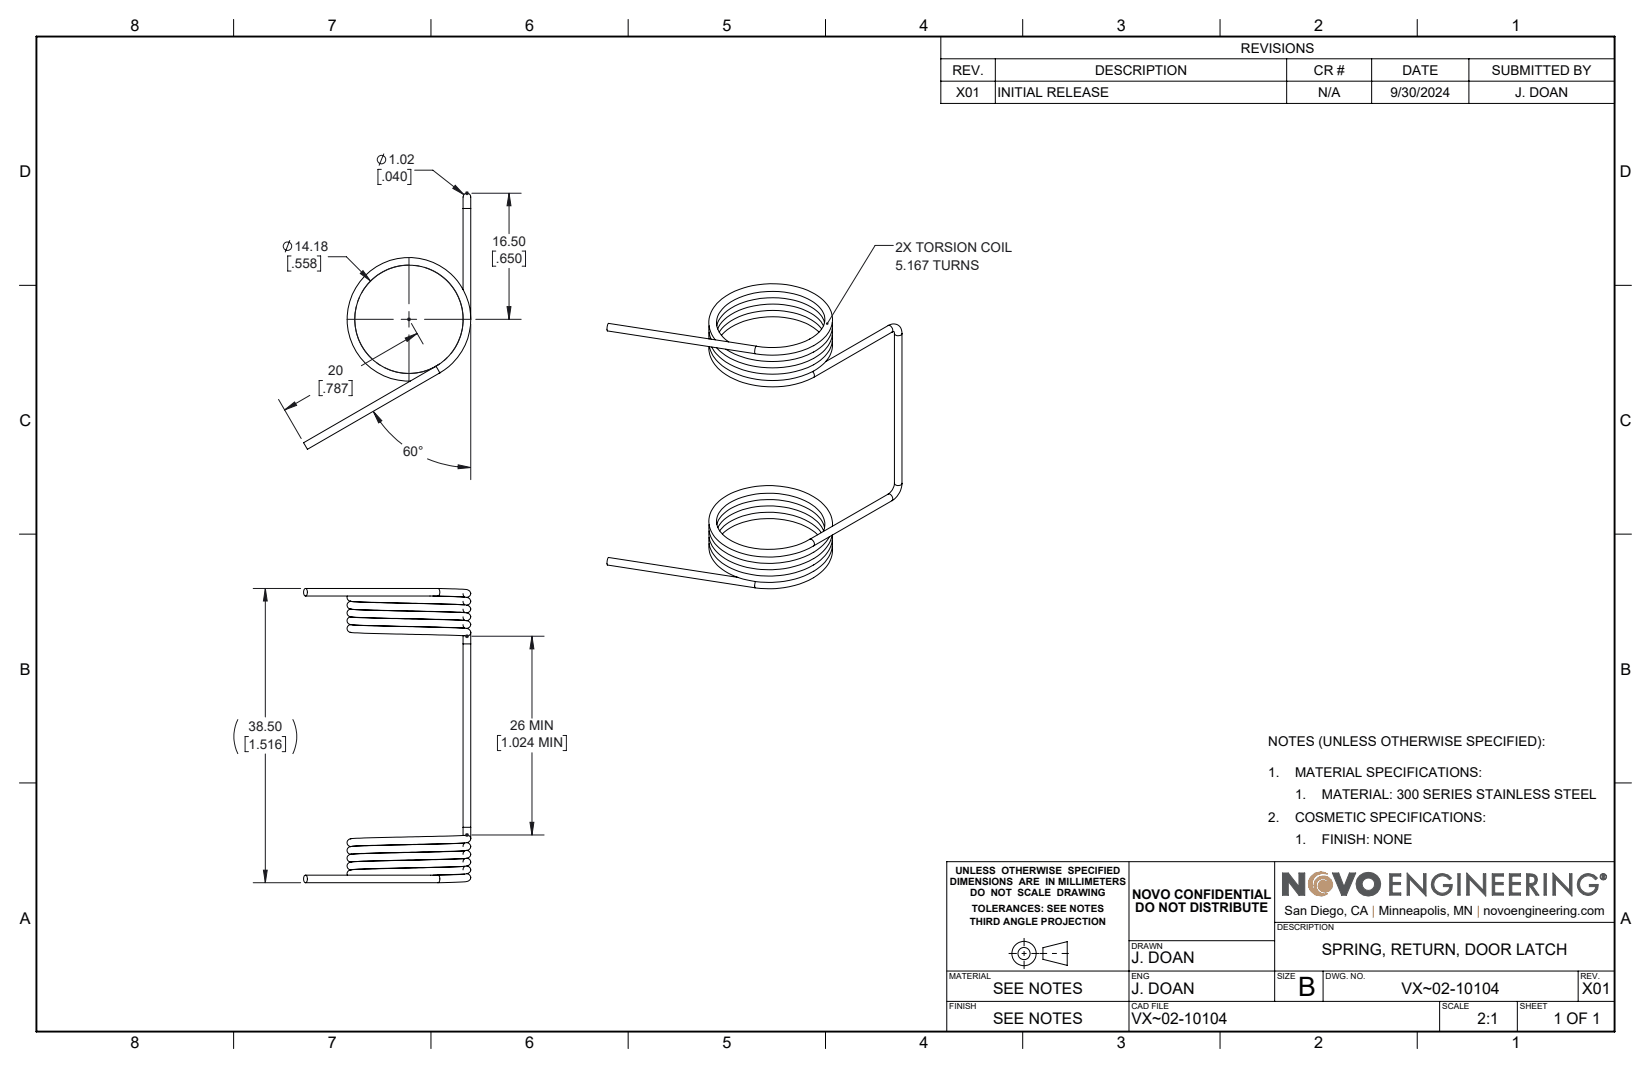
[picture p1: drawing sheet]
<svg xmlns="http://www.w3.org/2000/svg" width="432mm" height="279mm" viewBox="0 0 432 279" stroke-linecap="round" stroke-linejoin="round" font-family="sans-serif">
<g fill="none" stroke="#000" stroke-width=".26">
<path d="M61.1 5.1v4.5M112.7 5.1v4.5M164.3 5.1v4.5M215.9 5.1v4.5M267.5 5.1v4.5M319.1 5.1v4.5M370.7 5.1v4.5M121.1 54.5v-2.3a1.13 1.13 0 0 1 .4-1.4 1.13 1.13 0 0 1 1.5 .2l.1 3.5M121.1 54.5h2M121.1 54.5v21.3M123.1 54.5v29M5.1 74.6h4.4"/>
<path d="M422.3 74.6h4.4M114 95.8l-34.6 20 1 1.7 34.6-20M114 95.8l1 1.7M114.8 95.3a14.2 14.2 0 0 1-21.7-9.4 14.2 14.2 0 0 1 17.2-16.2 14.2 14.2 0 0 1 8 22.3 14.2 14.2 0 0 1-4.3 3.8M115 97.5a16.2 16.2 0 0 0 2.3-26.4 16.2 16.2 0 0 0-25.6 7.1 16.2 16.2 0 0 0 15.6 21.5M115.3 97.4l-.5 .2M121.1 83.5v.2M185.4 90.7a9 9 0 0 0 5.6 8 25 25 0 0 0 21.8 0M185.5 86.9v1.6M185.5 85.2l-.1 1.3 .6 2.2M187.1 88.9a6.9 6.9 0 0 1 .9-10 21.7 21.7 0 0 1 16.4-4.6 16.7 16.7 0 0 1 11.9 5.3 6.4 6.4 0 0 1-1.1 9.2 20.3 20.3 0 0 1-14.5 4.1l-3.2-.4M189.8 91.4a24.5 24.5 0 0 0 23 .7"/>
<path d="M190.6 89.5a5.7 5.7 0 0 1-2.6-7.3 11.7 11.7 0 0 1 7.6-5.1 21.9 21.9 0 0 1 17.2 2 5.2 5.2 0 0 1 2.7 5.9l-.4 .7a10.3 10.3 0 0 1-6.6 4.3 23.7 23.7 0 0 1-10.7 .6M197.8 90.6l-38.7-6-.3 .7v1.3l38.7 5.9M197.8 90.6l-.4 .7 .1 1.2M212.5 97.2a1.17 1.17 0 0 1 .3 1.5M214.2 86.9a15.2 15.2 0 0 0-9.2-3.9 20.4 20.4 0 0 0-15.5 3.9l-.8 .8M214.9 86.1a12.2 12.2 0 0 0-8.4-4.5 21.5 21.5 0 0 0-16.3 3l-1.3 1.2-.8 1.1M215.4 85.2l-.2-.2a9.1 9.1 0 0 0-5.2-4.1 23.1 23.1 0 0 0-18.9 1.4l-1.6 1.2a6.2 6.2 0 0 0-1.8 2.6M215.7 84.4l-.2-.3a7.8 7.8 0 0 0-4.8-4.5 23 23 0 0 0-19.6 1.1 7.4 7.4 0 0 0-3.6 4.5M217.7 87.7a7.2 7.2 0 0 1-4 7.1 23.9 23.9 0 0 1-24.8-.8l-1.6-1.5-1.1-1.7M217.7 89.4a7.2 7.2 0 0 1-4 7.1 24 24 0 0 1-24.8-.8 9.2 9.2 0 0 1-3.4-5M217.7 86.1a7.4 7.4 0 0 1-4 7.1 24.3 24.3 0 0 1-18 2.3 15.9 15.9 0 0 1-8.3-4.5M217.7 84.4a7.4 7.4 0 0 1-4 7.1l-.9 .6"/>
<path d="M232.3 85.2a2.25 2.25 0 0 1 2.5-.2 2.25 2.25 0 0 1 1.1 2.2M232.3 85.2a1.16 1.16 0 0 1 1 1.7M232.3 85.2l-16.4 9.4M233.3 86.9l.5-.2 .1 .5M233.3 86.9l-20.5 11.8M233.9 87.2a1.11 1.11 0 0 0 2 0M233.9 87.2v39.2M235.9 87.2v39.2M5.1 139.7h4.4M185.5 138.9a7.4 7.4 0 0 0 4.2 7.3 24.4 24.4 0 0 0 24.1-.7 9.1 9.1 0 0 0 3.8-5.5M185.5 137.2a7.5 7.5 0 0 0 4.2 7.3 24.4 24.4 0 0 0 23.1 0M187.5 137.2a7.2 7.2 0 0 1 4.6-4.7 22.1 22.1 0 0 1 21 1.8 6.6 6.6 0 0 1 2.6 3.7"/>
<path d="M187.7 138a9 9 0 0 1 5.4-4.2 22.9 22.9 0 0 1 19.3 1.6 7.7 7.7 0 0 1 3 3.5M188.2 138.9a13.6 13.6 0 0 1 9.5-4.7 20 20 0 0 1 16.4 4.3l.7 .8M188.9 139.7a16.9 16.9 0 0 1 11.8-4 18.9 18.9 0 0 1 13.2 4.2M215.3 139a5.3 5.3 0 0 0-2.2-6.4 21.8 21.8 0 0 0-23.1-.5 4.7 4.7 0 0 0-1.7 7 14.6 14.6 0 0 0 10.6 4.6 22.2 22.2 0 0 0 12.9-2.6M217.7 140a8 8 0 0 1-3.9 7.1l-1 .7M217.7 137.7a7.3 7.3 0 0 0-2.9-6.3 22.7 22.7 0 0 0-18.2-4 14.5 14.5 0 0 0-10.2 5.7 6.7 6.7 0 0 0 2.5 9.2 23.9 23.9 0 0 0 23.9 .5M232.3 129.3a1.14 1.14 0 0 1 1 1.7M232.3 129.3l-20.5 11.8M233.3 131l-20.5 11.8M233.9 126.4a3.9 3.9 0 0 1-1.6 2.9M233.9 126.4a1.11 1.11 0 0 0 2 0M235.9 126.4a5.6 5.6 0 0 1-2.6 4.6"/>
<path d="M422.3 139.7h4.4M79.7 154a.77 .77 0 0 1 .7 .4 .77 .77 0 0 1 0 .8l-.3 .7a.77 .77 0 0 1-.7-.4 .77 .77 0 0 1 0-.8zM79.9 154h34.6M90.8 155.9a1.09 1.09 0 0 0 1.2 1.5M91.6 159.3l2.5 .2 27.5 .7-.4-.4-.1-.5M91.6 157.3l2.5 .2 27.4 .7-.3-.4-.1-.5M91.7 159.3l-.1 .1M91.7 157.3h-.1M91.7 159.3a1.02 1.02 0 0 0-.9 1.1 1.02 1.02 0 0 0 1 1M91.7 157.3a1.02 1.02 0 0 0-.9 1.1 1.02 1.02 0 0 0 1 .9M91.8 159.4l16.1 .5a110.4 110.4 0 0 1 14.6 .6l.6 .9M92 157.3l28.3 .9a3.3 3.3 0 0 1 2.5 .5 .95 .95 0 0 1 .2 1.1 .95 .95 0 0 1-.9 .5"/>
<path d="M113.2 155.9l1.3 .1M114.5 156l5.8 .1a3.3 3.3 0 0 1 2.5 .6l.3 .6M114.5 154l5.7 .1a3.2 3.2 0 0 1 2.6 .5l.3 .7M114.5 154a1.23 1.23 0 0 1 0 1.9h-34.6M121.1 155.3l.1 .5 .4 .4-7.1-.3M123.1 157.3a1.08 1.08 0 0 1-1 1M123.1 155.2a1.08 1.08 0 0 1-1 1.1M185.5 140.5a7.4 7.4 0 0 0 4.2 7.3 24.5 24.5 0 0 0 23.1 0M193 151.1l-33.9-5.3-.4 1.3 .1 .7 38.7 6M197.6 152.1l-.2 .9 .1 .8M211.8 141.1a1.16 1.16 0 0 1 1 1.7M216.9 140.5a11.1 11.1 0 0 1-4.1 4"/>
<path d="M217.7 141.4a7.9 7.9 0 0 1-3.9 7.4 24.2 24.2 0 0 1-24.1 .7 7.5 7.5 0 0 1-4.2-7.3M217.7 143a7.9 7.9 0 0 1-3.9 7.5 23.9 23.9 0 0 1-16.3 3.3M91.6 163.4l2.5 .2 27.4 .7-.3-.4-.1-.5M91.6 161.3l6.4 .4 23.6 .6-.4-.4-.1-.5M91.6 165.4l3.7 .3 26.3 .6M91.7 161.4h-.1M91.7 163.4h-.1M91.7 161.4a1.01 1.01 0 0 0-.9 1.1 1.01 1.01 0 0 0 1 .9M91.7 163.4a1.02 1.02 0 0 0-.9 1.1 1.02 1.02 0 0 0 1 1M91.8 161.4l16.1 .5a110.2 110.2 0 0 1 14.6 .6l.1 .1a.96 .96 0 0 1 .5 1.1 .96 .96 0 0 1-1 .7M92 163.4l28.3 .9a2.95 2.95 0 0 1 2.5 .5l.3 .7M121.1 166.3v2.2"/>
<path d="M121.1 168.5h2M121.1 168.5v47.9M123.1 161.3a1.16 1.16 0 0 1-1 1.1M123.1 165.5v3M123.1 165.4a1.01 1.01 0 0 1-1.5 .9M123.1 168.5v47.9M5.1 204.8h4.4M91.8 219.4a1.02 1.02 0 0 0-1 1 1.02 1.02 0 0 0 .9 1.1M121.1 216.4v2.2M121.1 216.4h2M121.6 218.5l-26.3 .7-3.7 .3M121.6 218.6a1.02 1.02 0 0 1 1.5 .8"/>
<path d="M123.1 219.4a1.58 1.58 0 0 1-1.9 1.2l-29.2 .8M123.1 216.4v3M422.3 204.8h4.4M79.7 229h.1a1.15 1.15 0 0 1 0 1.9 1.37 1.37 0 0 1-.1-1.9zM79.9 229h34.6M79.9 230.9h34.6M91.6 223.5h.1M91.6 225.5h.1M91.6 227.5l.1 .1M91.6 221.4l.1 .1M91.8 221.5a1.01 1.01 0 0 0-1 .9 1.01 1.01 0 0 0 .9 1.1M91.8 223.5a1.02 1.02 0 0 0-1 1 1.02 1.02 0 0 0 .9 1"/>
<path d="M92 225.5a1.05 1.05 0 0 0-1.2 .9 1.05 1.05 0 0 0 .9 1.1M121.1 221.5l.1-.5 .3-.4-27.4 .7-2.5 .2M121.1 223.5l.1-.5 .4-.4-25 .6-5 .4M121.1 225.5l.1-.5 .4-.4-27.5 .8-2.5 .2M121.1 227.6l.1-.5 .4-.4-27.5 .7-2.5 .2M121.5 228.7l-7 .3a1.17 1.17 0 0 1 0 1.9M122.1 222.5a1.08 1.08 0 0 1 1 1.2 1.08 1.08 0 0 1-1.4 .9l-29.7 .9M122.1 226.6a.99 .99 0 0 1 1 .9 .99 .99 0 0 1-.9 1l-9 .5M122.1 224.5a1.16 1.16 0 0 1 1 1.1M122.1 228.6a1.16 1.16 0 0 1 1 1M122.1 220.5a1.16 1.16 0 0 1 1 1M123.1 221.5a1.58 1.58 0 0 1-1.9 1.1l-29.4 .8"/>
<path d="M123.1 225.5a1.59 1.59 0 0 1-2 1.2l-28.4 .7a1.56 1.56 0 0 0-1.9 1.3v.3M123.1 229.6a1.59 1.59 0 0 1-2 1.1l-6.6 .2M295.3 225.4v44.5M333.4 225.4v36.6M422.3 225.4h-174.7v44.5M247.6 254h174.7M272.8 247.9l6.3-1.6v6.3l-6.3-1.6zM295.3 246.1h38.1M333.4 241.3h88.9M346 254v8M412.7 254v8M61.1 269.9v4.4"/>
<path d="M112.7 269.9v4.4M164.3 269.9v4.4M215.9 269.9v4.4M247.6 262h174.7M267.5 269.9v4.4M319.1 269.9v4.4M370.7 269.9v4.4M376.5 262v7.9M396.8 262v7.9"/>
<circle cx="267.8" cy="249.5" r="1.59"/>
<circle cx="267.8" cy="249.5" r="3.2"/>
</g>
<path d="M342.7 229.6a3.1 3.1 0 0 1 4.5-.9 2.82 2.82 0 0 0-3.9 1.7 2.82 2.82 0 0 0 2.3 3.6 2.45 2.45 0 0 1-1.1-4.2 2.45 2.45 0 0 1 4 1.5 1.88 1.88 0 0 1-1.9 2.1 1.88 1.88 0 0 1-1.8-2.2l.6-.7a1.82 1.82 0 0 1 2.4 1.5 1.89 1.89 0 0 0-2.6-2 1.89 1.89 0 0 0-.3 3.3l.7 .4 .8 .2 .8-.1a3.2 3.2 0 0 1-4-.2 3.2 3.2 0 0 1-.5-4z" fill="none" stroke="#f78d2a" stroke-width=".26"/>
<g fill="none" stroke="#555759" stroke-width=".26">
<path d="M335.4 228.4h1.5l2.8 3.6v-3.6h1.5v5.8h-1.5l-2.7-3.6-.1 3.6h-1.5zM339.7 232h.1M348.5 228.4h1.6l1.4 3.6 1.4-3.6h1.7l-2.5 5.8h-1.2zM363.5 228.6h2.9v.6h-2.3v1.7h2.2v.5h-2.2v2.2h2.3v.6h-2.9zM368 228.4l4.3 4.5v-4.3h.7v5.8l-4.4-4.5v4.3h-.6zM375.4 229.2a2.89 2.89 0 0 1 4.2 .5l-.5 .5a2.26 2.26 0 0 0-3.2-.7 2.26 2.26 0 0 0-.5 3.2 2.26 2.26 0 0 0 3.3 .4l.5-1.1h-1.7v-.6h2.3a2.79 2.79 0 0 1-3.4 2.8 2.79 2.79 0 0 1-1.8-4zM381.3 228.6h.6v5.6h-.6zM383.6 228.4l4.3 4.5v-4.3h.7v5.8l-4.4-4.5v4.3h-.6zM390.3 228.6h2.9v.6h-2.3v1.7h2.2v.5h-2.2v2.2h2.3v.6h-2.9zM394.8 228.6h2.9v.6h-2.3v1.7h2.2v.5h-2.2v2.2h2.3v.6h-2.9zM399.3 228.6a2.74 2.74 0 0 1 2.6 .8l.2 .8-.3 .9-.4 .4-.7 .2 1.8 2.5h-.8l-1.7-2.5h-.1v2.5h-.6zM399.9 229.2l1.1 .1a1.02 1.02 0 0 1 0 1.7l-1.1 .2z"/>
<path d="M403.8 228.6h.6v5.6h-.6zM406.2 228.4l4.3 4.5v-4.3h.6v5.8l-4.3-4.5v4.3h-.6zM413.6 229.2a2.89 2.89 0 0 1 4.2 .5l-.5 .5a2.27 2.27 0 0 0-3.2-.7 2.27 2.27 0 0 0-.5 3.2 2.27 2.27 0 0 0 3.2 .4l.5-1.1h-1.6v-.6h2.3a2.79 2.79 0 0 1-4 2.5 2.79 2.79 0 0 1-.4-4.7zM419 228.9l.6 .1 .1 .3-.2 .1 .2 .4h-.2l-.2-.4-.1 .4h-.2zM419.2 229l.3 .2-.3 .1z"/>
<circle cx="357.9" cy="231.3" r="1.64"/>
<circle cx="357.9" cy="231.3" r="3.2"/>
<circle cx="419.3" cy="229.4" r=".85"/>
<circle cx="419.3" cy="229.4" r=".71"/>
</g>
<path d="M279.5 249.4h-7.5" fill="none" stroke="#000" stroke-width=".26" stroke-dasharray="15.2 1.3 1.3 1.3" stroke-dashoffset="13.4" stroke-linecap="butt"/>
<path d="M263.8 249.4h8.1M267.8 245.4v8.1" fill="none" stroke="#000" stroke-width=".26" stroke-dasharray="15.2 1.3 1.3 1.3" stroke-dashoffset="13.1" stroke-linecap="butt"/>
<path d="M9.5 9.6h412.8v260.3h-412.8z" fill="none" stroke="#000" stroke-width=".5"/>
<path d="M343 229.1a3.2 3.2 0 0 1 4.2-.4 2.82 2.82 0 0 0-3.9 1.7 2.82 2.82 0 0 0 2.3 3.6 2.43 2.43 0 0 1-1.9-2.8 2.43 2.43 0 0 1 2.7-2 2.43 2.43 0 0 1 2.1 2.7 1.82 1.82 0 0 1-2.5 1.5 1.82 1.82 0 0 1-.9-2.7 1.73 1.73 0 0 1 2.7 1.3 1.9 1.9 0 0 0-2.6-2 1.9 1.9 0 0 0-.3 3.3l.8 .5h1.5a3.2 3.2 0 0 1-4.2-.4 3.2 3.2 0 0 1 0-4.3z" fill-rule="evenodd" fill="#f78d2a"/>
<path d="M335.4 228.4v5.8h1.5v-3.6l2.8 3.6h1.5v-5.8h-1.5v3.6l-2.8-3.6zM348.5 228.4l2.4 5.8h1.2l2.5-5.8h-1.7l-1.4 3.6-1.4-3.6zM355.6 229.1a3.1 3.1 0 0 0 .1 4.5 3.1 3.1 0 0 0 4.6-.3 3.1 3.1 0 0 0-.6-4.6 3.3 3.3 0 0 0-4.1 .4zM356.2 231.3a1.65 1.65 0 0 1 3.3 0 1.65 1.65 0 0 1-3.3 0zM363.5 228.6v5.6h2.9v-.6h-2.3v-2.2h2.2v-.5h-2.2v-1.7h2.3v-.6zM368 228.4v5.8h.6v-4.3l4.4 4.5v-5.8h-.7v4.3zM375.2 229.3a2.8 2.8 0 0 0 .6 4.7 2.8 2.8 0 0 0 4-2.5v-.1h-2.3v.6h1.7a2.14 2.14 0 0 1-2.7 1.6 2.14 2.14 0 0 1-1.5-2.7 2.25 2.25 0 0 1 1.8-1.8 2.25 2.25 0 0 1 2.3 1.1l.5-.5a2.92 2.92 0 0 0-4.4-.4zM381.3 228.6v5.6h.6v-5.6zM383.6 228.4v5.8h.6v-4.3l4.4 4.5v-5.8h-.7v4.3zM390.3 228.6v5.6h2.9v-.6h-2.3v-2.2h2.2v-.5h-2.2v-1.7h2.3v-.6zM394.8 228.6v5.6h2.9v-.6h-2.3v-2.2h2.2v-.5h-2.2v-1.7h2.3v-.6zM399.3 228.6v5.6h.6v-2.5h.1l1.7 2.5h.8l-1.8-2.5a1.58 1.58 0 0 0 1.4-1.9 1.58 1.58 0 0 0-2.1-1.2zM399.9 229.2h.7a1.01 1.01 0 0 1 .8 1.3 1.01 1.01 0 0 1-1.3 .7h-.2zM403.8 228.6v5.6h.6v-5.6zM406.2 228.4v5.8h.6v-4.3l4.3 4.5v-5.8h-.6v4.3zM413.3 229.4a2.79 2.79 0 0 0 .9 4.6 2.79 2.79 0 0 0 3.8-2.6h-2.3v.6h1.6a2.16 2.16 0 0 1-2.8 1.5 2.16 2.16 0 0 1-1.2-3.1 2.24 2.24 0 0 1 4-.2l.5-.5a2.89 2.89 0 0 0-4.5-.3zM419 228.9v.9h.2v-.4l.5 .4-.2-.4 .2-.4zM419.2 229l.3 .2-.3 .1zM418.5 229.4a.85 .85 0 0 0 1.7 0 .85 .85 0 0 0-1.7 0zM418.6 229.4a.71 .71 0 0 1 1.4 0 .71 .71 0 0 1-1.4 0z" fill-rule="evenodd" fill="#555759"/>
<g fill="none" stroke="#191924" stroke-width=".26">
<path d="M99.7 44.3h-.9v4h.9M100.4 40.2l-1.3 3.1M106.6 44.3h.9v4h-.9M108.4 44.5h4.8l8.1 6.4M119.1 48.5l2.2 2.4-2.9-1.6zM121.6 50.6h1M121.8 50.2l.7 .7M122.1 50v1M122.5 50.2l-.7 .7M123.4 50.6h12.9M133.1 50.6l.5 3.2h-1zM133.1 50.6v10.5"/>
<path d="M75.8 62.8l-1.2 3.2M76.1 67h-.9v3.9h.9M83 67h.9v3.9h-.9M85.8 67.2h4.8l6.3 6.3M94.9 70.8l2 2.7-2.7-2zM107 67.3v12.2M129.7 65.7h-.9v3.9h.9M133.1 70.2v13.3M136.6 65.7h.8v3.9h-.8M233.6 64.2h-4.7l-12.5 20.5M84.3 99.6h-.8v3.9h.8M90.7 83.5h12.2"/>
<path d="M91.2 99.6h.9v3.9h-.9M104.9 83.5h4.1M106 88.4l3.1-1.2-2.6 2.1zM106.6 83.2l.7 .7M107 81.5v4.1M107 87.6v12.1M107.3 83.2l-.7 .7M107.6 84.6l3.1 5.4M109.1 87.2l-14.6 8.5M111 83.5h12.2M123.1 84.8v40.7M124.4 83.5h11.9"/>
<path d="M132.6 80.2h1l-.5 3.3zM72.8 104.5l6 10.2M74.4 107.2l2.6-2 .6 .8zM81 103.4l-6.6 3.8M97.6 107.6l2.3 2.5-.9 .5zM97.6 107.6l3.1 4.4 2.1 2.2 2.4 2M111.7 120l3 1.1 3 .7 5.4 .5M119.8 121.6l3.3 .7-3.3 .3zM66.2 154h12.4M69.4 154l.5 3.2h-1zM69.4 154v33.6M121.6 166.4h1"/>
<path d="M121.8 166.1l.7 .7M122.1 165.9v1M122.5 166.1l-.7 .7M123.4 166.4h18.9M139.1 166.4l.5 3.4h-1zM139.1 166.4v21.5M62.2 188.2a10.2 10.2 0 0 0 0 9M65 192.7h-.9v3.9h.9M69.4 197.2v33.7M73.8 192.7h.9v3.9h-.9M76.6 188.2a10.2 10.2 0 0 1 0 9M131 192.4h-.9v4h.9"/>
<path d="M139.1 196.9v21.5M147.2 192.4h.9v4h-.9M121.6 218.4h1M121.8 218.1l.7 .7M122.1 217.9v1M122.5 218.1l-.7 .7M123.4 218.4h18.9M138.6 215.1h1l-.5 3.3zM66.2 230.9h12.4M68.9 227.6h1l-.5 3.3z"/>
<circle cx="99.8" cy="41.8" r="1.11"/>
<circle cx="75.2" cy="64.4" r="1.11"/>
</g>
<path d="M120.5 79.4a14.2 14.2 0 0 0-23.7-5.8 14.2 14.2 0 0 0 6.3 23.6 14.2 14.2 0 0 0 17.7-16.8l-.3-1" fill="none" stroke="#191924" stroke-width=".26" stroke-dasharray="15.2 1.3 1.3 1.3" stroke-dashoffset="1.2" stroke-linecap="butt"/>
<path d="M246.1 9.6h176.2v17.5h-176.2zM246.1 15.4h176.2M260.3 15.4v11.7M336.5 15.4v11.7M358.7 15.4v11.7M384.2 15.4v11.7M246.1 21.2h176.2" fill="none" stroke="#000" stroke-width=".26"/>
<g fill="#191924">
<path d="M69.4 154l.5 3.2h-1zM68.9 227.6h1l-.5 3.3zM97.6 107.6l2.3 2.5-.9 .5zM119.8 121.6l3.3 .7-3.3 .3zM119.1 48.5l-.7 .8 2.9 1.6zM216.1 84.4v.5l.3-.2-.2 .2a.33 .33 0 0 0 .4-.1 .33 .33 0 0 0 0-.4 .33 .33 0 0 0-.5 0z"/>
<path d="M139.1 166.4l.5 3.4h-1zM138.6 215.1h1l-.5 3.3zM94.9 70.8l-.7 .7 2.7 2zM133.1 50.6l.5 3.2h-1zM132.6 80.2h1l-.5 3.3zM106 88.4l3.1-1.2-2.6 2.1zM74.4 107.2l2.6-2 .6 .8z"/>
</g>
<text font-size="7" x="339.5" y="260.5">B</text>
<g font-size="4.2">
<text x="34.1" y="8.1">8</text>
<text x="85.7" y="8.1">7</text>
<text x="137.3" y="8.1">6</text>
<text x="188.9" y="8.1">5</text>
<text x="240.5" y="8.1">4</text>
<text x="292.1" y="8.1">3</text>
<text x="343.7" y="8.1">2</text>
<text x="395.3" y="8.1">1</text>
<text x="5.1" y="46.4">D</text>
<text x="423.7" y="46.4">D</text>
<text x="5.1" y="111.4">C</text>
<text x="423.7" y="111.4">C</text>
<text x="5.2" y="176.5">B</text>
<text x="423.8" y="176.5">B</text>
<text x="5.2" y="241.6">A</text>
<text x="423.8" y="241.6">A</text>
<text x="345.7" y="249.9">SPRING, RETURN, DOOR LATCH</text>
<text x="295.9" y="252">J. DOAN</text>
<text x="259.7" y="260">SEE NOTES</text>
<text x="295.9" y="260">J. DOAN</text>
<text x="366.5" y="260">VX~02-10104</text>
<text x="413.8" y="260">X01</text>
<text x="259.7" y="267.9">SEE NOTES</text>
<text x="295.9" y="267.9">VX~02-10104</text>
<text x="386.5" y="267.9">2:1</text>
<text x="406.3" y="267.9">1 OF 1</text>
<text x="34.1" y="274.2">8</text>
<text x="85.7" y="274.2">7</text>
<text x="137.3" y="274.2">6</text>
<text x="188.9" y="274.2">5</text>
<text x="240.5" y="274.2">4</text>
<text x="292.1" y="274.2">3</text>
<text x="343.7" y="274.2">2</text>
<text x="395.3" y="274.2">1</text>
</g>
<g font-size="3.5">
<text x="324.6" y="13.8">REVISIONS</text>
<text x="249.1" y="19.6">REV.</text>
<text x="286.4" y="19.6">DESCRIPTION</text>
<text x="343.6" y="19.6">CR #</text>
<text x="366.8" y="19.6">DATE</text>
<text x="390.2" y="19.6">SUBMITTED BY</text>
<text x="250.1" y="25.4">X01</text>
<text x="260.8" y="25.4">INITIAL RELEASE</text>
<text x="344.7" y="25.4">N/A</text>
<text x="363.6" y="25.4">9/30/2024</text>
<text x="396.3" y="25.4">J. DOAN</text>
<text x="331.7" y="195.3">NOTES (UNLESS OTHERWISE SPECIFIED):</text>
<text x="331.7" y="203.2">1.</text>
<text x="338.7" y="203.2">MATERIAL SPECIFICATIONS:</text>
<text x="338.7" y="209.1">1.</text>
<text x="345.7" y="209.1">MATERIAL: 300 SERIES STAINLESS STEEL</text>
<text x="331.7" y="215">2.</text>
<text x="338.7" y="215">COSMETIC SPECIFICATIONS:</text>
<text x="338.7" y="220.9">1.</text>
<text x="345.7" y="220.9">FINISH: NONE</text>
<text x="296.1" y="235.2">NOVO CONFIDENTIAL</text>
<text x="296.9" y="238.7">DO NOT DISTRIBUTE</text>
</g>
<g font-size="3.5" fill="#191924">
<text x="99.7" y="47.5">.040</text>
<text x="101.6" y="42.9">1.02</text>
<text x="77" y="65.6">14.18</text>
<text x="128.7" y="64.3">16.50</text>
<text x="76.1" y="70.1">.558</text>
<text x="129.7" y="68.8">.650</text>
<text x="234.2" y="66">2X TORSION COIL</text>
<text x="234.2" y="70.6">5.167 TURNS</text>
<text x="85.8" y="98.2">20</text>
<text x="84.4" y="102.7">.787</text>
<text x="105.4" y="119.3">60°</text>
<text x="65" y="191.3">38.50</text>
<text x="133.5" y="191">26 MIN</text>
<text x="65" y="195.8">1.516</text>
<text x="131" y="195.5">1.024 MIN</text>
</g>
<text font-size="3.3" x="336" y="239.4">San Diego, CA | Minneapolis, MN | novoengineering.com</text>
<g font-size="2.6">
<text x="248.4" y="231.5">DIMENSIONS ARE IN MILLIMETERS</text>
<text x="249.9" y="228.6">UNLESS OTHERWISE SPECIFIED</text>
<text x="253.7" y="234.4">DO NOT SCALE DRAWING</text>
<text x="254.2" y="238.5">TOLERANCES: SEE NOTES</text>
<text x="253.7" y="242.1">THIRD ANGLE PROJECTION</text>
</g>
<g font-size="2.2">
<text x="334" y="243.4">DESCRIPTION</text>
<text x="295.9" y="248.2">DRAWN</text>
<text x="248.3" y="256.1">MATERIAL</text>
<text x="295.9" y="256.1">ENG</text>
<text x="334" y="256.1">SIZE</text>
<text x="346.7" y="256.1">DWG. NO.</text>
<text x="413.4" y="256.1">REV.</text>
<text x="248.3" y="264">FINISH</text>
<text x="295.9" y="264">CAD FILE</text>
<text x="377.2" y="264">SCALE</text>
<text x="397.5" y="264">SHEET</text>
</g>
</svg>
